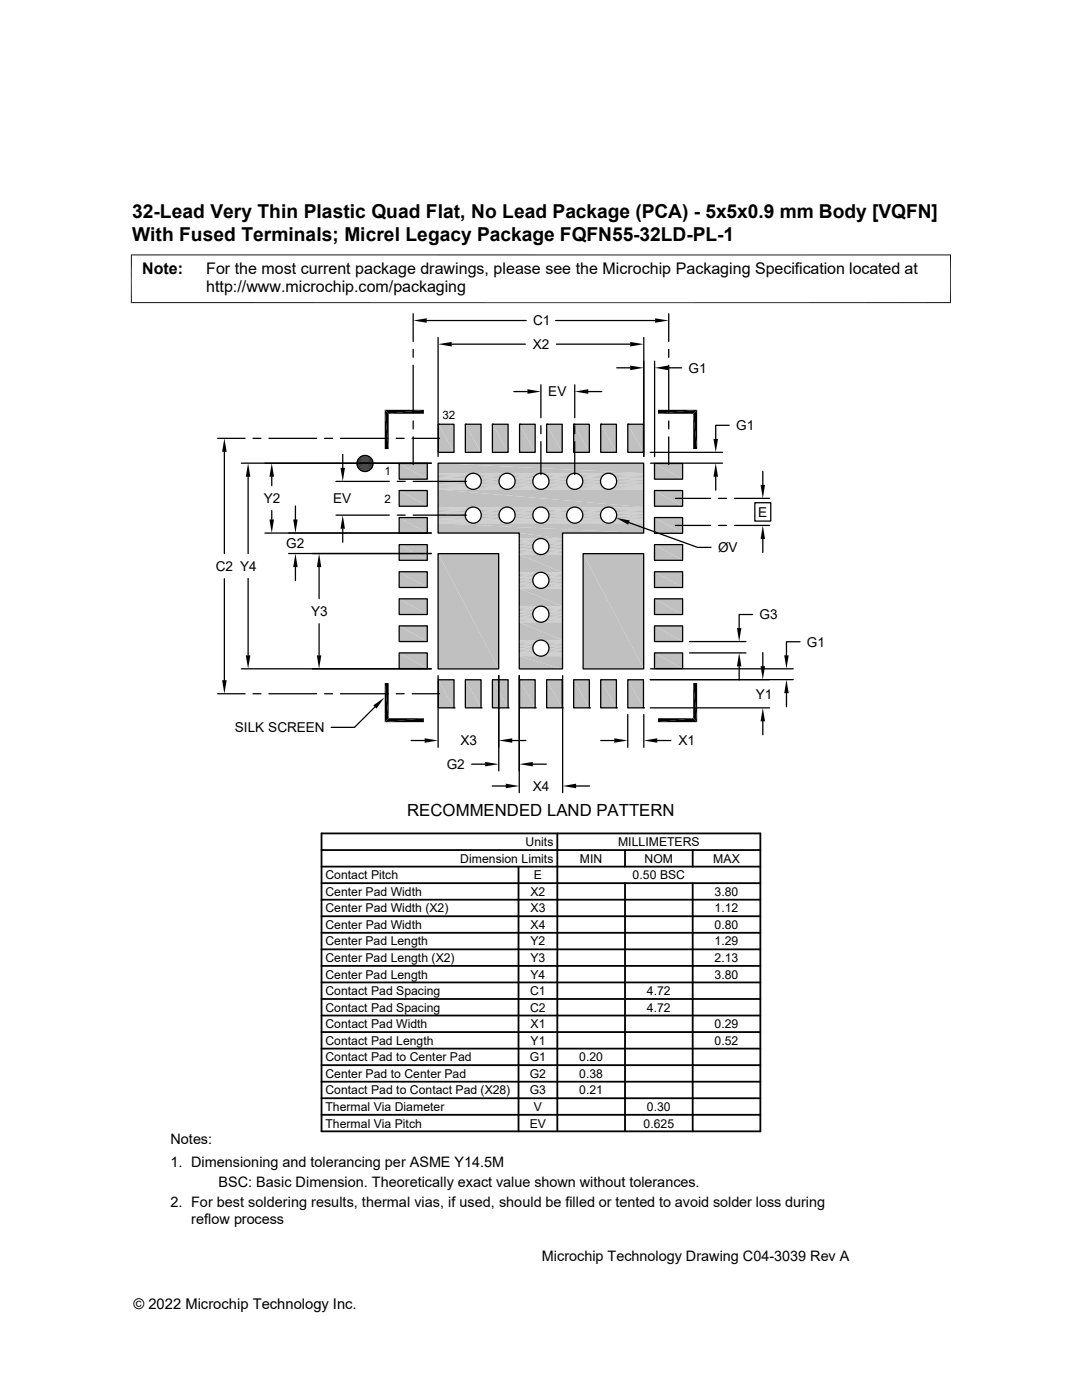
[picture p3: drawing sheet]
<svg xmlns="http://www.w3.org/2000/svg" width="216mm" height="279mm" viewBox="0 0 216 279" stroke-linecap="round" stroke-linejoin="round" font-family="sans-serif">
<g fill="#c0c0c0">
<path d="M125.3 84.7l3.1 5.6h-3.1z"/>
<path d="M125.3 84.7h3.1v5.6z"/>
<path d="M119.9 84.7l3.1 5.6h-3.1z"/>
<path d="M119.9 84.7h3.1v5.6z"/>
<path d="M114.5 84.7l3.1 5.6h-3.1z"/>
<path d="M114.5 84.7h3.1v5.6z"/>
<path d="M109.1 84.7l3.1 5.6h-3.1z"/>
<path d="M109.1 84.7h3.1v5.6z"/>
<path d="M103.7 84.7l3.1 5.6h-3.1z"/>
<path d="M103.7 84.7h3.1v5.6z"/>
<path d="M98.3 84.7l3.1 5.6h-3.1z"/>
<path d="M98.3 84.7h3.1v5.6z"/>
<path d="M92.9 84.7l3.1 5.6h-3.1z"/>
<path d="M92.9 84.7h3.1v5.6z"/>
<path d="M87.5 84.7l3.1 5.6h-3.1z"/>
<path d="M87.5 84.7h3.1v5.6z"/>
<path d="M87.4 92.4l41 2h-41z"/>
<path d="M87.4 92.4h41v2z"/>
</g>
<g fill="none" stroke="#c0c0c0" stroke-width=".2">
<path d="M87.4 94.5h6.9M87.4 94.6h6.6M87.4 94.7h6.3M94.6 94.5h6.4M94.9 94.6h5.8M95.1 94.7h5.4M101.3 94.5h6.5M101.6 94.6h5.9M101.9 94.7h5.3M108.1 94.5h6.4M108.4 94.6h5.8M108.6 94.7h5.4"/>
<path d="M114.8 94.5h6.5M115.1 94.6h5.9M115.4 94.7h5.3M121.6 94.5h6.8M121.9 94.6h6.5M122.2 94.7h6.2"/>
</g>
<path d="M87.4 94.9h6.1M95.4 94.9h4.8M102.2 94.9h4.8M108.9 94.9h4.8M115.7 94.9h4.8M122.4 94.9h6" fill="none" stroke="#c0c0c0" stroke-width=".21"/>
<path d="M87.4 95.1h5.8M95.6 95.1h4.4M102.4 95.1h4.3M109.1 95.1h4.4M115.9 95.1h4.3M122.6 95.1h5.8" fill="none" stroke="#c0c0c0" stroke-width=".23"/>
<path d="M87.4 95.3h5.6M95.8 95.3h4M102.6 95.3h4M109.3 95.3h4M116.1 95.3h4M122.8 95.3h5.6" fill="none" stroke="#c0c0c0" stroke-width=".28"/>
<g fill="#c0c0c0">
<path d="M130.6 92.5l5.6 3.1h-5.6z"/>
<path d="M130.6 92.5h5.6v3.1z"/>
<path d="M79.7 92.5l5.6 3.1h-5.6z"/>
<path d="M79.7 92.5h5.6v3.1z"/>
</g>
<path d="M87.4 95.6h5.5M87.4 96.8h5.6M95.8 96.8h4M95.9 95.6h3.8M102.6 96.8h4M102.7 95.6h3.7M109.3 96.8h4M109.4 95.6h3.8M116.1 96.8h4M116.2 95.6h3.7M122.8 96.8h5.6M122.9 95.6h5.5" fill="none" stroke="#c0c0c0" stroke-width=".28"/>
<g fill="none" stroke="#c0c0c0" stroke-width=".3">
<path d="M87.4 95.9h5.4M87.4 96.2h5.4M87.4 96.5h5.5M95.9 96.5h3.8M96 96.2h3.6M96 95.9h3.6M102.7 96.5h3.7M102.8 95.9h3.5M102.8 96.2h3.5M109.4 96.5h3.8M109.5 96.2h3.6M109.5 95.9h3.6"/>
<path d="M116.2 96.5h3.7M116.3 95.9h3.5M116.3 96.2h3.5M122.9 96.5h5.5M123 96.2h5.4M123 95.9h5.4"/>
</g>
<path d="M87.4 97h5.8M95.6 97h4.4M102.4 97h4.3M109.1 97h4.4M115.9 97h4.3M122.6 97h5.8" fill="none" stroke="#c0c0c0" stroke-width=".23"/>
<g fill="none" stroke="#c0c0c0" stroke-width=".2">
<path d="M87.4 97.3h6.1M87.4 97.4h6.3M87.4 97.6h6.6M87.4 97.7h6.9M94.6 97.7h6.4M94.9 97.6h5.8M95.1 97.4h5.4M95.4 97.3h4.8M101.3 97.7h6.5M101.6 97.6h5.9M101.9 97.4h5.3M102.2 97.3h4.8"/>
<path d="M108.1 97.7h6.4M108.4 97.6h5.8M108.6 97.4h5.4M108.9 97.3h4.8M114.8 97.7h6.5M115.1 97.6h5.9M115.4 97.4h5.3M115.7 97.3h4.8M121.6 97.7h6.8M121.9 97.6h6.5M122.2 97.4h6.2M122.4 97.3h6"/>
</g>
<g fill="#c0c0c0">
<path d="M130.6 97.9l5.6 3.1h-5.6z"/>
<path d="M130.6 97.9h5.6v3.1z"/>
<path d="M79.7 97.9l5.6 3.1h-5.6z"/>
<path d="M79.7 97.9h5.6v3.1z"/>
<path d="M87.4 97.7l41 3.5h-41z"/>
<path d="M87.4 97.7h41v3.5z"/>
</g>
<g fill="none" stroke="#c0c0c0" stroke-width=".2">
<path d="M87.4 101.2h6.9M87.4 101.3h6.6M87.4 101.4h6.3M87.4 104h6.1M87.4 104.2h6.3M87.4 104.3h6.6M87.4 104.4h6.9M94.6 101.2h6.4M94.6 104.4h6.4M94.9 104.3h5.8M94.9 101.3h5.8M95.1 101.4h5.4"/>
<path d="M95.1 104.2h5.4M95.4 104h4.8M101.3 104.4h6.5M101.3 101.2h6.5M101.6 104.3h5.9M101.6 101.3h5.9M101.9 101.4h5.3M101.9 104.2h5.3M102.2 104h4.8M108.1 101.2h6.4M108.1 104.4h6.4M108.4 104.3h5.8"/>
<path d="M108.4 101.3h5.8M108.6 101.4h5.4M108.6 104.2h5.4M108.9 104h4.8M114.8 104.4h6.5M114.8 101.2h6.5M115.1 104.3h5.9M115.1 101.3h5.9M115.4 101.4h5.3M115.4 104.2h5.3M115.7 104h4.8M121.6 104.4h6.8"/>
<path d="M121.6 101.2h6.8M121.9 104.3h6.5M121.9 101.3h6.5M122.2 101.4h6.2M122.2 104.2h6.2M122.4 104h6"/>
</g>
<path d="M87.4 101.6h6.1M95.4 101.6h4.8M102.2 101.6h4.8M108.9 101.6h4.8M115.7 101.6h4.8M122.4 101.6h6" fill="none" stroke="#c0c0c0" stroke-width=".21"/>
<path d="M87.4 101.8h5.8M87.4 103.8h5.8M95.6 101.8h4.4M95.6 103.8h4.4M102.4 101.8h4.3M102.4 103.8h4.3M109.1 101.8h4.4M109.1 103.8h4.4M115.9 101.8h4.3M115.9 103.8h4.3M122.6 101.8h5.8M122.6 103.8h5.8" fill="none" stroke="#c0c0c0" stroke-width=".23"/>
<g fill="none" stroke="#c0c0c0" stroke-width=".28">
<path d="M87.4 102.1h5.6M87.4 102.4h5.5M87.4 103.5h5.6M95.8 102.1h4M95.8 103.5h4M95.9 102.4h3.8M102.6 103.5h4M102.6 102.1h4M102.7 102.4h3.7M109.3 102.1h4M109.3 103.5h4M109.4 102.4h3.8"/>
<path d="M116.1 103.5h4M116.1 102.1h4M116.2 102.4h3.7M122.8 102.1h5.6M122.8 103.5h5.6M122.9 102.4h5.5"/>
</g>
<g fill="none" stroke="#c0c0c0" stroke-width=".3">
<path d="M87.4 102.7h5.4M87.4 103h5.4M87.4 103.3h5.5M95.9 103.3h3.8M96 103h3.6M96 102.7h3.6M102.7 103.3h3.7M102.8 102.7h3.5M102.8 103h3.5M109.4 103.3h3.8M109.5 103h3.6M109.5 102.7h3.6"/>
<path d="M116.2 103.3h3.7M116.3 102.7h3.5M116.3 103h3.5M122.9 103.3h5.5M123 103h5.4M123 102.7h5.4"/>
</g>
<g fill="#c0c0c0">
<path d="M87.4 104.4l41 2h-41z"/>
<path d="M87.4 104.4h41v2z"/>
<path d="M130.6 103.3l5.6 3.1h-5.6z"/>
<path d="M130.6 103.3h5.6v3.1z"/>
<path d="M79.7 103.3l5.6 3.1h-5.6z"/>
<path d="M79.7 103.3h5.6v3.1z"/>
<path d="M103.6 106.4l8.6 1.1h-8.6z"/>
<path d="M103.6 106.4h8.6v1.1z"/>
</g>
<path d="M103.6 107.5h4.2M103.6 107.6h3.9M103.6 107.7h3.6M103.6 110.5h3.6M103.6 110.6h3.9M103.6 110.7h4.2M108.1 107.5h4.1M108.1 110.7h4.1M108.4 110.6h3.8M108.4 107.6h3.8M108.6 107.7h3.6M108.6 110.5h3.6" fill="none" stroke="#c0c0c0" stroke-width=".2"/>
<path d="M103.6 107.9h3.4M103.6 110.3h3.4M108.9 110.3h3.3M108.9 107.9h3.3" fill="none" stroke="#c0c0c0" stroke-width=".21"/>
<path d="M103.6 108.1h3.1M103.6 110.1h3.1M109.1 108.1h3.1M109.1 110.1h3.1" fill="none" stroke="#c0c0c0" stroke-width=".23"/>
<path d="M103.6 108.4h3M103.6 108.6h2.8M103.6 109.8h3M109.3 108.4h2.9M109.3 109.8h2.9M109.4 108.6h2.8" fill="none" stroke="#c0c0c0" stroke-width=".28"/>
<path d="M103.6 108.9h2.7M103.6 109.2h2.7M103.6 109.5h2.8M109.4 109.5h2.8M109.5 109.2h2.7M109.5 108.9h2.7" fill="none" stroke="#c0c0c0" stroke-width=".3"/>
<g fill="#c0c0c0">
<path d="M130.6 108.7l5.6 3.1h-5.6z"/>
<path d="M130.6 108.7h5.6v3.1z"/>
<path d="M79.7 108.7l5.6 3.1h-5.6z"/>
<path d="M79.7 108.7h5.6v3.1z"/>
<path d="M103.6 110.7l8.6 3.5h-8.6z"/>
<path d="M103.6 110.7h8.6v3.5z"/>
</g>
<path d="M103.6 114.2h4.2M103.6 114.3h3.9M103.6 114.5h3.6M108.1 114.2h4.1M108.4 114.3h3.8M108.6 114.5h3.6" fill="none" stroke="#c0c0c0" stroke-width=".2"/>
<path d="M103.6 114.6h3.4M103.6 117h3.4M108.9 117h3.3M108.9 114.6h3.3" fill="none" stroke="#c0c0c0" stroke-width=".21"/>
<path d="M103.6 114.9h3.1M103.6 116.8h3.1M109.1 114.9h3.1M109.1 116.8h3.1" fill="none" stroke="#c0c0c0" stroke-width=".23"/>
<path d="M103.6 115.1h3M103.6 115.4h2.8M103.6 116.3h2.8M103.6 116.6h3M109.3 115.1h2.9M109.3 116.6h2.9M109.4 116.3h2.8M109.4 115.4h2.8" fill="none" stroke="#c0c0c0" stroke-width=".28"/>
<path d="M103.6 115.7h2.7M109.5 115.7h2.7" fill="none" stroke="#c0c0c0" stroke-width=".3"/>
<path d="M103.6 116h2.7M109.5 116h2.7" fill="none" stroke="#c0c0c0" stroke-width=".32"/>
<g fill="#c0c0c0">
<path d="M130.6 114.1l5.6 3.1h-5.6z"/>
<path d="M130.6 114.1h5.6v3.1z"/>
<path d="M79.7 114.1l5.6 3.1h-5.6z"/>
<path d="M79.7 114.1h5.6v3.1z"/>
</g>
<path d="M103.6 117.2h3.6M103.6 117.3h3.9M103.6 117.4h4.2M108.1 117.4h4.1M108.4 117.3h3.8M108.6 117.2h3.6" fill="none" stroke="#c0c0c0" stroke-width=".2"/>
<g fill="#c0c0c0">
<path d="M103.6 117.5l8.6 3.5h-8.6z"/>
<path d="M103.6 117.5h8.6v3.5z"/>
</g>
<path d="M103.6 121h4.2M103.6 121.1h3.9M103.6 121.2h3.6M108.1 121h4.1M108.4 121.1h3.8M108.6 121.2h3.6" fill="none" stroke="#c0c0c0" stroke-width=".2"/>
<path d="M103.6 121.4h3.4M108.9 121.4h3.3" fill="none" stroke="#c0c0c0" stroke-width=".21"/>
<path d="M103.6 121.6h3.1M109.1 121.6h3.1" fill="none" stroke="#c0c0c0" stroke-width=".23"/>
<path d="M103.6 121.9h3M103.6 122.1h2.8M109.3 121.9h2.9M109.4 122.1h2.8" fill="none" stroke="#c0c0c0" stroke-width=".28"/>
<path d="M103.6 122.4h2.7M109.5 122.4h2.7" fill="none" stroke="#c0c0c0" stroke-width=".3"/>
<g fill="#c0c0c0">
<path d="M130.6 119.5l5.6 3.1h-5.6z"/>
<path d="M130.6 119.5h5.6v3.1z"/>
<path d="M79.7 119.5l5.6 3.1h-5.6z"/>
<path d="M79.7 119.5h5.6v3.1z"/>
</g>
<path d="M103.6 122.7h2.7M109.5 122.7h2.7" fill="none" stroke="#c0c0c0" stroke-width=".32"/>
<path d="M103.6 123h2.8M103.6 123.3h3M109.3 123.3h2.9M109.4 123h2.8" fill="none" stroke="#c0c0c0" stroke-width=".28"/>
<path d="M103.6 123.6h3.1M109.1 123.6h3.1" fill="none" stroke="#c0c0c0" stroke-width=".23"/>
<path d="M103.6 123.8h3.4M108.9 123.8h3.3" fill="none" stroke="#c0c0c0" stroke-width=".21"/>
<path d="M103.6 124h3.6M103.6 124.1h3.9M103.6 124.2h4.2M108.1 124.2h4.1M108.4 124.1h3.8M108.6 124h3.6" fill="none" stroke="#c0c0c0" stroke-width=".2"/>
<g fill="#c0c0c0">
<path d="M103.6 124.2l8.6 3.5h-8.6z"/>
<path d="M103.6 124.2h8.6v3.5z"/>
</g>
<path d="M103.6 127.8h4.2M103.6 127.8h3.9M108.1 127.8h4.1M108.4 127.8h3.8" fill="none" stroke="#c0c0c0" stroke-width=".2"/>
<g fill="#c0c0c0">
<path d="M130.6 124.9l5.6 3.1h-5.6z"/>
<path d="M130.6 124.9h5.6v3.1z"/>
<path d="M79.7 124.9l5.6 3.1h-5.6z"/>
<path d="M79.7 124.9h5.6v3.1z"/>
</g>
<path d="M103.6 128h3.6M103.6 130.7h3.6M103.6 130.8h3.9M103.6 130.9h4.2M108.1 130.9h4.1M108.4 130.8h3.8M108.6 128h3.6M108.6 130.7h3.6" fill="none" stroke="#c0c0c0" stroke-width=".2"/>
<path d="M103.6 128.1h3.4M103.6 130.5h3.4M108.9 130.5h3.3M108.9 128.1h3.3" fill="none" stroke="#c0c0c0" stroke-width=".21"/>
<path d="M103.6 128.4h3.1M103.6 130.3h3.1M109.1 128.4h3.1M109.1 130.3h3.1" fill="none" stroke="#c0c0c0" stroke-width=".23"/>
<path d="M103.6 128.6h3M103.6 128.9h2.8M103.6 129.8h2.8M103.6 130.1h3M109.3 128.6h2.9M109.3 130.1h2.9M109.4 129.8h2.8M109.4 128.9h2.8" fill="none" stroke="#c0c0c0" stroke-width=".28"/>
<path d="M103.6 129.2h2.7M109.5 129.2h2.7" fill="none" stroke="#c0c0c0" stroke-width=".32"/>
<path d="M103.6 129.5h2.7M109.5 129.5h2.7" fill="none" stroke="#c0c0c0" stroke-width=".3"/>
<g fill="#c0c0c0">
<path d="M130.6 130.3l5.6 3.1h-5.6z"/>
<path d="M130.6 130.3h5.6v3.1z"/>
<path d="M79.7 130.3l5.6 3.1h-5.6z"/>
<path d="M79.7 130.3h5.6v3.1z"/>
<path d="M116.4 110.5l12 23h-12z"/>
<path d="M116.4 110.5h12v23z"/>
<path d="M103.6 131l8.6 2.5h-8.6z"/>
<path d="M103.6 131h8.6v2.5z"/>
<path d="M87.4 110.5l12.1 23h-12.1z"/>
<path d="M87.4 110.5h12.1v23z"/>
<path d="M125.3 135.7l3.1 5.6h-3.1z"/>
<path d="M125.3 135.7h3.1v5.6z"/>
<path d="M119.9 135.7l3.1 5.6h-3.1z"/>
<path d="M119.9 135.7h3.1v5.6z"/>
<path d="M114.5 135.7l3.1 5.6h-3.1z"/>
<path d="M114.5 135.7h3.1v5.6z"/>
<path d="M109.1 135.7l3.1 5.6h-3.1z"/>
<path d="M109.1 135.7h3.1v5.6z"/>
<path d="M103.7 135.7l3.1 5.6h-3.1z"/>
<path d="M103.7 135.7h3.1v5.6z"/>
<path d="M98.3 135.7l3.1 5.6h-3.1z"/>
<path d="M98.3 135.7h3.1v5.6z"/>
<path d="M92.9 135.7l3.1 5.6h-3.1z"/>
<path d="M92.9 135.7h3.1v5.6z"/>
<path d="M87.5 135.7l3.1 5.6h-3.1z"/>
<path d="M87.5 135.7h3.1v5.6z"/>
</g>
<g fill="none" stroke="#000" stroke-width=".25">
<path d="M82.4 62.6v5.5M82.4 69.7v1.6M82.4 72.9v9.5M85.2 64h19.8M87.4 67.4v23.7M90.1 68.7h14.7M102.5 78.1h2.7M107.9 76.8v6.6M110.9 64h19.8M111 68.7h14.8M114.7 76.8v6.6M117.4 78.1h2.7"/>
<path d="M123.1 73.4h2.7M128.5 67.4v23.7M130.6 72.1v19M133.3 73.4h2.7M133.4 62.6v5.5M133.4 69.7v1.6M133.4 72.9v9.5M43.4 87.5h5.5M44.8 90.2v20.2M48.2 92.4h37.9M49.5 95.1v15.4M50.5 87.5h1.6"/>
<path d="M53.7 87.5h9.5M54.2 95.1v1.8M64.8 87.5h1.6M67 96.1h10.7M67.9 87.5h9.6M68.4 90.7v2.7M79.1 87.5h1.5M79.3 96.1h1.6M79.7 92.5h5.6v3.1h-5.6zM79.7 97.9h5.6v3.1h-5.6zM82.2 87.5h5.5M82.4 84v1.6"/>
<path d="M82.4 87.2v5.5M82.4 96.1h10.7M87.4 92.4h41v14h-16.2v27.1h-8.6v-27.1h-16.2zM87.5 84.7h3.1v5.6h-3.1zM87.5 84.7h.1M92.9 84.7h3.1v5.6h-3.1zM92.9 84.7h.1M98.3 84.7h3.1v5.6h-3.1zM98.3 84.7h.1M103.7 84.7h3.1v5.6h-3.1zM103.7 84.7h.1M107.9 85v1.6"/>
<path d="M107.9 88.1v6.6M109.1 84.7h3.1v5.6h-3.1zM109.1 84.7h.1M114.5 84.7h3.1v5.6h-3.1zM114.5 84.7h.1M114.7 85v1.6M114.7 88.1v6.6M119.9 84.7h3.1v5.6h-3.1zM119.9 84.7h.1M125.3 84.7h3.1v5.6h-3.1zM125.3 84.7h.1M129.8 90.3h14.4"/>
<path d="M129.8 92.4h14.4M130.6 97.9h5.6v3.1h-5.6zM130.6 92.5h5.6v3.1h-5.6zM133.4 84v1.6M133.4 87.2v5.5M134.8 99.5h7M142.8 95.1v2.7M143.4 99.5h1.6M145.5 84.9h-2.7v2.7M146.6 99.5h7M152.2 94.1v2.7M44.8 115.5v20.2"/>
<path d="M49.5 115.4v15.4M52.9 106.4h33.2M54.2 101.9v1.8M57.6 110.5h28.5M58.9 101v2.7M58.9 113.2v2.7M63.7 113.2v6.3M67 102.8h10.7M68.4 105.5v2.7M79.3 102.8h1.6M79.7 103.3h5.6v3.1h-5.6zM79.7 108.7h5.6v3.1h-5.6z"/>
<path d="M79.7 114.1h5.6v3.1h-5.6zM79.7 119.5h5.6v3.1h-5.6zM82.4 102.8h10.7M87.4 110.5h12.1v23h-12.1zM116.4 110.5h12v23h-12zM125.5 104.3l13.7 4.9h2.7M130.6 119.5h5.6v3.1h-5.6zM130.6 114.1h5.6v3.1h-5.6zM130.6 108.7h5.6v3.1h-5.6zM130.6 103.3h5.6v3.1h-5.6zM134.8 104.9h7M143.4 104.9h1.6"/>
<path d="M146.6 104.9h7M150.6 100.3h3.2v3.7h-3.2zM152.2 107.6v2.7M43.4 138.5h5.5M48.2 133.5h37.9M50.5 138.5h1.6M53.7 138.5h9.5M63.7 124.5v6.3M64.8 138.5h1.6M67.9 138.5h9.6M79.1 138.5h1.5M79.7 124.9h5.6v3.1h-5.6z"/>
<path d="M79.7 130.3h5.6v3.1h-5.6zM82.2 138.5h5.5M87.4 134.8v14.3M87.5 135.7h3.1v5.6h-3.1zM92.9 135.7h3.1v5.6h-3.1zM98.3 135.7h3.1v5.6h-3.1zM99.5 134.8v19.1M103.6 134.8v23.4M103.7 135.7h3.1v5.6h-3.1zM109.1 135.7h3.1v5.6h-3.1zM112.3 134.8v23.4M114.5 135.7h3.1v5.6h-3.1z"/>
<path d="M119.9 135.7h3.1v5.6h-3.1zM125.3 135.7h3.1v5.6h-3.1zM129.8 135.6h28.5M129.8 133.5h28.5M130.6 130.3h5.6v3.1h-5.6zM130.6 124.9h5.6v3.1h-5.6zM137.6 130.3h11.2M137.6 128h11.2M147.5 133v2.7M150.2 122.6h-2.7v2.7M152.2 130.2v2.7M156.9 138.3v2.7"/>
<path d="M159.6 128.1h-2.7v2.7M74.8 141.1l-4.1 4.1h-4.6M82 147.8h2.7M90.6 141.3h.1M94.1 152.5h2.7M96 141.3h.1M98.2 156.9h2.7M101.4 141.3h.1M102.2 147.8h2.7M106.3 152.5h2.7M106.8 141.3h.1M112.2 141.3h.1"/>
<path d="M115 156.9h2.7M117.6 141.3h.1M119.9 147.8h2.7M123 141.3h.1M125.3 142.6v6.5M128.4 141.3h.1M128.5 142.6v6.5M129.8 141.3h23.8M131.1 147.8h2.8M152.2 144v2.6"/>
<circle cx="72.8" cy="92.5" r="1.61"/>
<circle cx="94.4" cy="96.1" r="1.61"/>
<circle cx="101.2" cy="96.1" r="1.61"/>
<circle cx="107.9" cy="96.1" r="1.61"/>
<circle cx="114.7" cy="96.1" r="1.61"/>
<circle cx="121.4" cy="96.1" r="1.61"/>
<circle cx="94.4" cy="102.8" r="1.61"/>
<circle cx="101.2" cy="102.8" r="1.61"/>
<circle cx="107.9" cy="102.8" r="1.61"/>
<circle cx="107.9" cy="109.1" r="1.61"/>
<circle cx="107.9" cy="115.8" r="1.61"/>
<circle cx="114.7" cy="102.8" r="1.61"/>
<circle cx="121.4" cy="102.8" r="1.61"/>
<circle cx="107.9" cy="129.3" r="1.61"/>
<circle cx="107.9" cy="122.6" r="1.61"/>
</g>
<g fill="none" stroke="#000" stroke-width=".36">
<path d="M64.2 169.7h87.5M64.2 166.3h87.5v59.5h-87.5zM64.2 173h87.5M64.2 179.6h87.5M64.2 176.3h87.5M103.5 173v52.8M111.2 166.3v59.5M124.7 169.7v3.3M124.7 176.3v49.5M138.2 169.7v3.3M138.2 176.3v49.5M64.2 189.5h87.5"/>
<path d="M64.2 199.4h87.5M64.2 182.9h87.5M64.2 186.2h87.5M64.2 192.8h87.5M64.2 196.1h87.5M64.2 202.7h87.5M64.2 206h87.5M64.2 215.9h87.5M64.2 209.3h87.5M64.2 212.6h87.5M64.2 219.2h87.5M64.2 222.5h87.5"/>
</g>
<g fill="#000">
<path d="M82.4 64l2.8-.5v.9zM87.4 68.7l2.7-.5v1zM105.2 77.7l2.7 .4-2.7 .5zM114.7 78.1l2.7-.4v.9zM125.8 73l2.7 .4-2.7 .5zM125.8 68.2l2.7 .5-2.7 .5zM130.7 63.5l2.7 .5-2.7 .4zM130.6 73.4l2.7-.4v.9zM44.8 87.5l.4 2.7h-.9zM49.5 92.4l.5 2.7h-1zM54.2 92.4l.5 2.7h-.9zM67.9 93.4h.9l-.4 2.7z"/>
<path d="M71.9 91.2h1.9l.1 .1zM71.9 93.8l1.7 .1zM71.9 93.8h1.9zM71.9 91.2h1.9zM72 91.1l1.8 .1zM72 93.9l1.5 .1zM72 93.9h1.6zM72 91.1h1.6zM72.2 91l1.4 .1zM72.2 94h1.1zM72.2 94h1.3zM72.2 91h1.3z"/>
<path d="M72.3 91h1.2zM72.3 94l.9 .1zM72.3 94h1zM72.3 91h1zM72.5 90.9l.8 .1zM72.5 94.1h.5zM72.5 94.1h.7zM72.5 90.9h.7zM72.6 90.9h.6zM72.6 94.1h.4zM72.6 90.9h.4zM76.8 81.8l.8 7.8h-.8z"/>
<path d="M76.8 81.8h7.8l-7 .8zM76.8 81.8l.8 .8v7zM77.6 82.6l7-.8v.8zM131.3 81.8h7.8l-7.8 .8zM131.3 82.6l7.8-.8-.8 .8zM138.3 82.6l.8 7h-.8zM138.3 82.6l.8-.8v7.8zM142.8 92.4l.5 2.7h-.9zM142.4 87.6h.9l-.5 2.7zM151.8 96.8h.9l-.5 2.7zM53.8 103.7h.9l-.5 2.7zM58.5 103.7h.9l-.5 2.7z"/>
<path d="M58.9 110.5l.5 2.7h-.9zM63.7 110.5l.4 2.7h-.9zM68.4 102.8l.4 2.7h-.9zM123 103.4l2.6 .5-.3 .8zM152.2 104.9l.5 2.7h-.9zM44.3 135.7h.9l-.4 2.8zM49 130.8h1l-.5 2.7zM63.2 130.8h.9l-.4 2.7zM138.3 136.3l.8 7.8-.8-.8zM138.3 136.3h.8v7.8zM147.5 130.3l.4 2.7h-.9zM147 125.3h.9l-.4 2.7z"/>
<path d="M151.8 132.9h.9l-.5 2.7zM156.9 135.6l.5 2.7h-.9zM156.5 130.8h.9l-.5 2.7zM74.5 140.8l2.2-1.6-1.6 2.2zM76.8 136.3l.8 7-.8 .8zM76.8 136.3h.8v7zM76.8 144.1l7.8-.8v.8zM77.6 143.3h7l-7.8 .8zM84.7 147.3l2.7 .5-2.7 .4zM96.8 152.1l2.7 .4-2.7 .5zM100.9 156.4l2.7 .5-2.7 .4zM99.5 147.8l2.7-.5v.9z"/>
<path d="M103.6 152.5l2.7-.4v.9zM112.3 156.9l2.7-.5v.9zM122.6 147.3l2.7 .5-2.7 .4zM128.5 147.8l2.6-.5v.9zM131.3 143.3h7l-7 .8zM131.3 144.1l7-.8 .8 .8zM152.2 141.3l.5 2.7h-.9z"/>
</g>
<g fill="none" stroke="#000" stroke-width=".2">
<path d="M26.1 50.9h163.7M26.2 50.8v9.7M189.7 50.8v9.7M26.1 60.4h163.7M71.2 92.4h3.3M71.2 92.6h3.3M71.2 92.7h3.2M71.2 92.3h3.2M71.2 92.1h3.2M71.2 92.9h3.2M71.3 92h3.1M71.3 93h3.1"/>
<path d="M71.3 93.2h3M71.3 91.8h3M71.4 91.7h2.9M71.4 93.3h2.9M71.5 93.4h2.7M71.5 91.5h2.7M71.6 93.6h2.5M71.6 91.4h2.5M71.7 93.7h2.3M71.7 91.3h2.3M71.8 93.8h2.1M71.8 91.2h2.1"/>
</g>
<g font-size="3.8">
<text x="26.4" y="43.5">32-Lead Very Thin Plastic Quad Flat, No Lead Package (PCA) - 5x5x0.9 mm Body [VQFN]</text>
<text x="26.4" y="48">With Fused Terminals; Micrel Legacy Package FQFN55-32LD-PL-1</text>
</g>
<text font-size="3.3" x="81.2" y="162.8">RECOMMENDED LAND PATTERN</text>
<g font-size="3.2">
<text x="28.4" y="54.6">Note:</text>
<text x="41.1" y="58.3">http://www.microchip.com/packaging</text>
<text x="41.1" y="54.6">For the most current package drawings, please see the Microchip Packaging Specification located at</text>
</g>
<g font-size="2.9">
<text x="34" y="228.3">Notes:</text>
<text x="34" y="232.9">1. Dimensioning and tolerancing per ASME Y14.5M</text>
<text x="43.6" y="236.9">BSC: Basic Dimension. Theoretically exact value shown without tolerances.</text>
<text x="34" y="241">2. For best soldering results, thermal vias, if used, should be filled or tented to avoid solder loss during</text>
<text x="38.1" y="244.3">reflow process</text>
<text x="108.1" y="251.7">Microchip Technology Drawing C04-3039 Rev A</text>
<text x="26.6" y="261.3">© 2022 Microchip Technology Inc.</text>
</g>
<g font-size="2.7">
<text x="106.4" y="64.9">C1</text>
<text x="106.3" y="69.7">X2</text>
<text x="137.4" y="74.4">G1</text>
<text x="109.4" y="79.1">EV</text>
<text x="146.9" y="85.8">G1</text>
<text x="52.6" y="100.4">Y2</text>
<text x="66.5" y="100.4">EV</text>
<text x="151.3" y="103.1">E</text>
<text x="43.1" y="113.9">C2 Y4</text>
<text x="57.1" y="109.4">G2</text>
<text x="143.3" y="110.2">ØV</text>
<text x="62.1" y="122.9">Y3</text>
<text x="151.6" y="123.6">G3</text>
<text x="161" y="129">G1</text>
<text x="150.8" y="139.4">Y1</text>
<text x="46.8" y="146.1">SILK SCREEN</text>
<text x="91.9" y="148.7">X3</text>
<text x="135.4" y="148.8">X1</text>
<text x="89.1" y="153.5">G2</text>
<text x="106.3" y="157.8">X4</text>
</g>
<g font-size="2.4">
<text x="91.8" y="172.2">Dimension Limits</text>
<text x="104.9" y="168.9">Units</text>
<text x="115.7" y="172.2">MIN</text>
<text x="123.3" y="168.9">MILLIMETERS</text>
<text x="128.6" y="172.2">NOM</text>
<text x="142.3" y="172.2">MAX</text>
<text x="64.9" y="178.8">Center Pad Width</text>
<text x="64.9" y="175.5">Contact Pitch</text>
<text x="105.9" y="178.8">X2</text>
<text x="106.5" y="175.5">E</text>
<text x="126.2" y="175.5">0.50 BSC</text>
<text x="142.6" y="178.8">3.80</text>
<text x="64.9" y="182.1">Center Pad Width (X2)</text>
<text x="64.9" y="185.4">Center Pad Width</text>
<text x="105.9" y="182.1">X3</text>
<text x="105.9" y="185.4">X4</text>
<text x="142.6" y="182.1">1.12</text>
<text x="142.6" y="185.4">0.80</text>
<text x="64.9" y="188.7">Center Pad Length</text>
<text x="64.9" y="192">Center Pad Length (X2)</text>
<text x="105.9" y="188.7">Y2</text>
<text x="105.9" y="192">Y3</text>
<text x="142.6" y="192">2.13</text>
<text x="142.6" y="188.7">1.29</text>
<text x="64.9" y="195.3">Center Pad Length</text>
<text x="105.9" y="195.3">Y4</text>
<text x="142.6" y="195.3">3.80</text>
<text x="64.9" y="201.9">Contact Pad Spacing</text>
<text x="64.9" y="198.6">Contact Pad Spacing</text>
<text x="105.8" y="201.9">C2</text>
<text x="105.8" y="198.6">C1</text>
<text x="129.1" y="198.6">4.72</text>
<text x="129.1" y="201.9">4.72</text>
<text x="64.9" y="208.5">Contact Pad Length</text>
<text x="64.9" y="205.2">Contact Pad Width</text>
<text x="105.9" y="208.5">Y1</text>
<text x="105.9" y="205.2">X1</text>
<text x="142.6" y="208.5">0.52</text>
<text x="142.6" y="205.2">0.29</text>
<text x="64.9" y="211.8">Contact Pad to Center Pad</text>
<text x="64.9" y="215.1">Center Pad to Center Pad</text>
<text x="105.7" y="211.8">G1</text>
<text x="105.7" y="215.1">G2</text>
<text x="115.6" y="211.8">0.20</text>
<text x="115.6" y="215.1">0.38</text>
<text x="64.9" y="221.7">Thermal Via Diameter</text>
<text x="64.9" y="218.4">Contact Pad to Contact Pad (X28)</text>
<text x="105.7" y="218.4">G3</text>
<text x="106.5" y="221.7">V</text>
<text x="115.6" y="218.4">0.21</text>
<text x="129.1" y="221.7">0.30</text>
<text x="64.9" y="225">Thermal Via Pitch</text>
<text x="105.7" y="225">EV</text>
<text x="128.4" y="225">0.625</text>
</g>
<g font-size="2.3">
<text x="88.3" y="83.7">32</text>
<text x="76.7" y="94.9">1</text>
<text x="76.7" y="100.3">2</text>
</g>
</svg>
